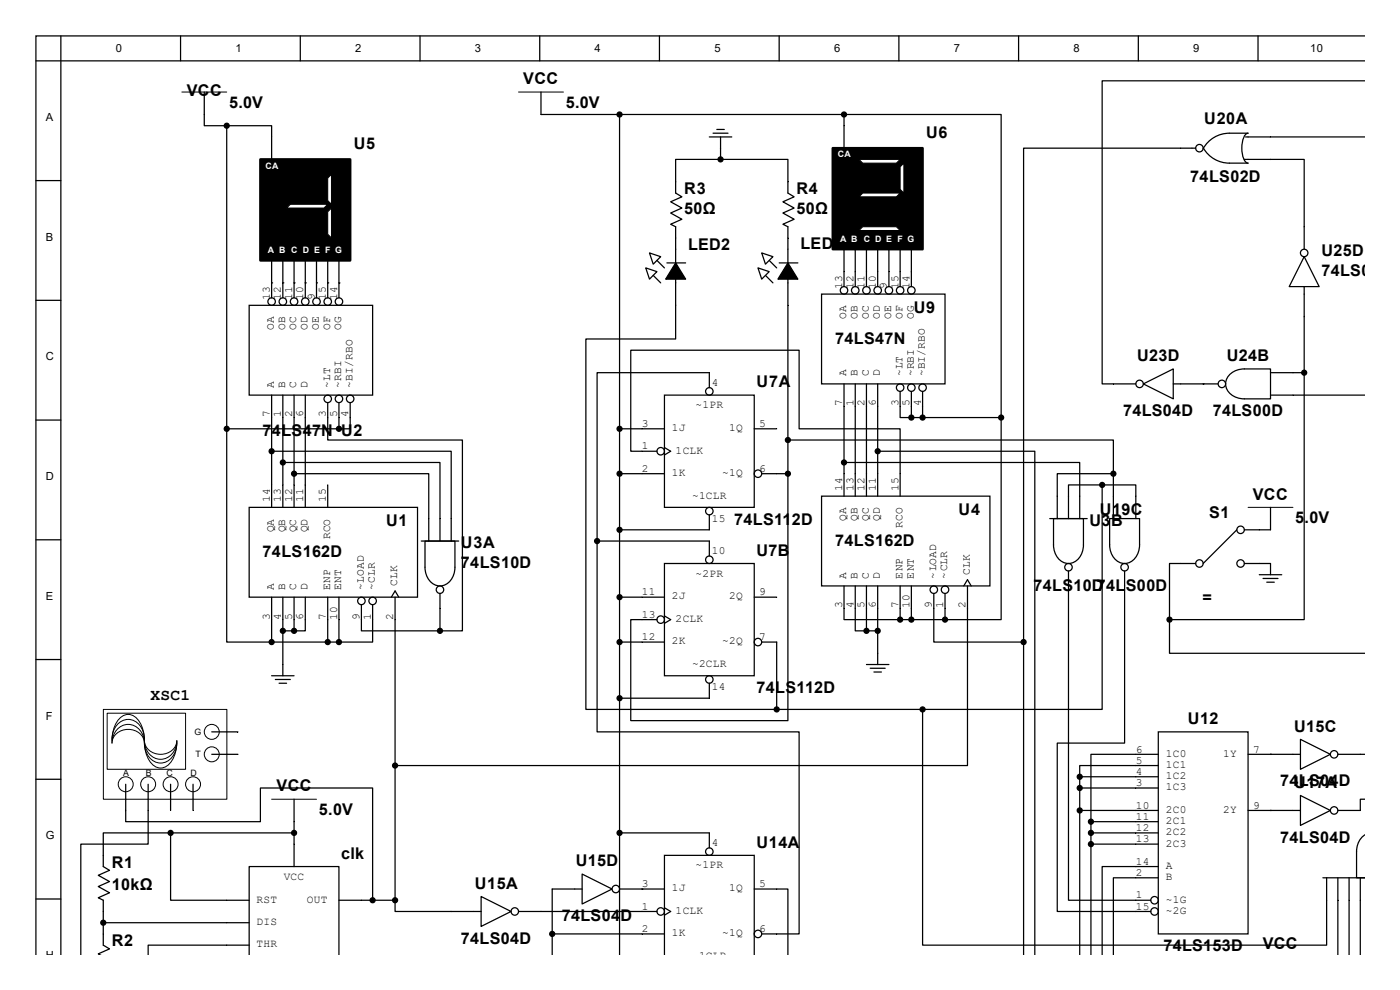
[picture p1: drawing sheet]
<svg xmlns="http://www.w3.org/2000/svg" width="297mm" height="210mm" viewBox="0 0 297 210" stroke-linecap="round" stroke-linejoin="round" font-family="sans-serif">
<g fill="none" stroke="#000" stroke-width=".26">
<path d="M7.6 12.9h281.8M12.9 7.6v194.8M38.3 7.6v5.3M43.3 19.5v4.8M63.7 7.6v5.3M89.1 7.6v5.3M114.5 7.6v5.3M139.9 7.6v5.3M165.3 7.6v5.3M190.7 7.6v5.3M216.1 7.6v5.3M241.5 7.6v5.3"/>
<path d="M266.9 7.6v5.3M289.4 7.6h-281.8v194.8M7.6 38.3h5.3M150.5 29.1h4.7M151.3 28.3h3.2M152.1 27.5h1.6M152.9 29.1v2.3M7.6 63.7h5.3M52.9 64.8h26.2v19h-26.2zM57.6 60v3.2M60 60v3.2M62.4 60v3.2"/>
<path d="M64.8 60v3.2M67.1 60v3.2M69.5 60v3.2M71.9 60v3.2M7.6 89.1h5.3M57.6 83.8v4.8M60 83.8v4.8M62.4 83.8v4.8M64.8 83.8v4.8M69.5 85.4v3.2M71.9 85.4v3.2M74.3 85.4v3.2"/>
<path d="M7.6 114.5h5.3M7.6 139.9h5.3M186.2 138.6v2.4M183.8 141h4.8M184.6 141.8h3.2M185.4 142.6h1.6M7.6 165.3h5.3M62.4 179.1v4.7M7.6 190.7h5.3M21.9 198.1v2.4l1.3 .8-2.4 1.1h.2M21.9 181.5v2.3l1.3 .8-2.4 1.1 2.4 1.3-2.4 1.1 2.4 1.3-2.4 1 1.1 .6v2.4M48.1 195.7h4.8"/>
<path d="M48.1 191h4.8M71.9 191h4.8M48.1 200.5h4.8M52.9 202.4v-18.6h19v18.6"/>
<circle cx="57.6" cy="64" r=".79"/>
<circle cx="60" cy="64" r=".79"/>
<circle cx="62.4" cy="64" r=".79"/>
<circle cx="64.8" cy="64" r=".79"/>
<circle cx="67.1" cy="64" r=".79"/>
<circle cx="69.5" cy="64" r=".79"/>
<circle cx="71.9" cy="64" r=".79"/>
<circle cx="69.5" cy="84.6" r=".79"/>
<circle cx="71.9" cy="84.6" r=".79"/>
<circle cx="74.3" cy="84.6" r=".79"/>
</g>
<path d="M38.6 19.5h9.5" fill="none" stroke="#000" stroke-width=".21"/>
<g fill="#000" stroke="#000" stroke-width=".26">
<circle cx="71.9" cy="91" r=".53"/>
<circle cx="36.2" cy="176.7" r=".53"/>
<circle cx="21.9" cy="195.7" r=".53"/>
</g>
<path d="M55.2 33.8h19.1v21.4h-19.1z" fill-rule="evenodd" fill="#000" stroke="#000" stroke-width=".53"/>
<g fill="#fff" stroke="#000" stroke-width=".21">
<path d="M70.3 44.1v6.4l-.8-.8v-4.8z" fill-rule="evenodd"/>
<path d="M70.3 37v6.3l-.8-.8v-4.7z" fill-rule="evenodd"/>
<path d="M60.8 44.1l.8-.8h7.9l-.8 .8z" fill-rule="evenodd"/>
</g>
<g fill="none" stroke="#000" stroke-width=".26">
<path d="M57.6 29.1v4.7M57.6 55.2v4.8M60 55.2v4.8M62.4 55.2v4.8M64.8 55.2v4.8M67.1 55.2v4.8M69.5 55.2v4.8M71.9 55.2v4.8M162.4 58.4l1.6 1.6M163.2 55.2l1.6 1.6M165.3 55.8h4M167.2 52.9v7.1"/>
<path d="M179.1 57.6v3.2M181.4 57.6v3.2M183.8 57.6v3.2M186.2 57.6v3.2M188.6 57.6v3.2M191 57.6v3.2M193.3 57.6v3.2M174.3 62.4h26.2v19h-26.2zM179.1 81.4v4.8M181.4 81.4v4.8M183.8 81.4v4.8M186.2 81.4v4.8"/>
<path d="M191 83v3.2M193.3 83v3.2M195.7 83v3.2M52.9 107.6h35.7v19.1h-35.7zM57.6 102.9v4.7M60 102.9v4.7M62.4 102.9v4.7M64.8 102.9v4.7M69.5 102.9v4.7M89.4 114.8h7.9M90.2 114.8h6.3v5.5a3.6 3.6 0 0 1-3.2 4 3.6 3.6 0 0 1-3.1-4zM91 110v4.8"/>
<path d="M93.3 110v4.8M95.7 110v4.8M57.6 126.7v4.7M60 126.7v4.7M62.4 126.7v4.7M64.8 126.7v4.7M69.5 126.7v4.7M71.9 126.7v4.7M76.7 128.3v3.1M79.1 128.3v3.1M83 126.7l.8-1.3 .8 1.3M83.8 126.7v4.7"/>
<path d="M93.3 125.9v3.2"/>
<circle cx="179.1" cy="61.6" r=".79"/>
<circle cx="181.4" cy="61.6" r=".79"/>
<circle cx="183.8" cy="61.6" r=".79"/>
<circle cx="186.2" cy="61.6" r=".79"/>
<circle cx="188.6" cy="61.6" r=".79"/>
<circle cx="191" cy="61.6" r=".79"/>
<circle cx="193.3" cy="61.6" r=".79"/>
<circle cx="191" cy="82.2" r=".79"/>
<circle cx="193.3" cy="82.2" r=".79"/>
<circle cx="195.7" cy="82.2" r=".79"/>
<circle cx="76.7" cy="127.5" r=".79"/>
<circle cx="79.1" cy="127.5" r=".79"/>
<circle cx="93.3" cy="125.1" r=".79"/>
</g>
<g fill="#000" stroke="#000" stroke-width=".26">
<path d="M167.2 55.8l2.1 3.4h-4.3z"/>
<circle cx="48.1" cy="91" r=".53"/>
<circle cx="57.6" cy="95.7" r=".53"/>
<circle cx="60" cy="98.1" r=".53"/>
<circle cx="62.4" cy="100.5" r=".53"/>
<circle cx="57.6" cy="136.2" r=".53"/>
<circle cx="62.4" cy="133.8" r=".53"/>
<circle cx="69.5" cy="136.2" r=".53"/>
<circle cx="71.9" cy="136.2" r=".53"/>
<circle cx="93.3" cy="133.8" r=".53"/>
</g>
<g fill="#fff" stroke="#000" stroke-width=".26">
<path d="M160.8 56.8l2.4 .8-1.6 1.6z"/>
<path d="M161.6 53.7l2.4 .8-1.6 1.5z"/>
</g>
<g fill="none" stroke="#000" stroke-width=".26">
<path d="M137 56.8l2.4 .8-1.6 1.6zM137.8 53.7l2.4 .8-1.6 1.5zM138.6 58.4l1.6 1.6M139.4 55.2l1.6 1.6M141.5 55.8h4M143.3 50.5v14.3M167.2 50.5v2.4M150.5 79.1v3.1M167.2 60v4.8M136.2 91h4.8M136.2 95.7h3.2M141 83.8h19v23.8h-19z"/>
<path d="M141 94.9l1.3 .8-1.3 .8M160 91h4.8M136.2 100.5h4.8M141 119.5h19v23.9h-19zM150.5 109.2v3.2M150.5 114.8v3.2M161.6 100.5h3.2M174.3 105.3h35.7v19h-35.7zM179.1 100.5v4.8M181.4 100.5v4.8M183.8 100.5v4.8M186.2 100.5v4.8"/>
<path d="M191 100.5v4.8M136.2 126.7h4.8M136.2 136.2h4.8M136.2 131.4h3.2M141 130.7l1.3 .7-1.3 .8M160 126.7h4.8M161.6 136.2h3.2M179.1 124.3v4.8M181.4 124.3v4.8M183.8 124.3v4.8M186.2 124.3v4.8M191 124.3v4.8"/>
<path d="M193.3 124.3v4.8M198.1 125.9v3.2M200.5 125.9v3.2M204.5 124.3l.8-1.3 .7 1.3M205.3 124.3v4.8M150.5 144.9v3.2"/>
<circle cx="140.2" cy="95.7" r=".79"/>
<circle cx="150.5" cy="83" r=".79"/>
<circle cx="150.5" cy="108.4" r=".79"/>
<circle cx="150.5" cy="118.7" r=".79"/>
<circle cx="160.8" cy="100.5" r=".79"/>
<circle cx="140.2" cy="131.4" r=".79"/>
<circle cx="160.8" cy="136.2" r=".79"/>
<circle cx="198.1" cy="125.1" r=".79"/>
<circle cx="200.5" cy="125.1" r=".79"/>
<circle cx="150.5" cy="144.1" r=".79"/>
</g>
<path d="M143.3 55.8l2.2 3.4h-4.3z" fill="#000" stroke="#000" stroke-width=".26"/>
<path d="M176.7 31.4h19v21.5h-19z" fill-rule="evenodd" fill="#000" stroke="#000" stroke-width=".53"/>
<g fill="#fff" stroke="#000" stroke-width=".21">
<path d="M191.8 34.6v6.4l-.8-.8v-4.8z" fill-rule="evenodd"/>
<path d="M182.2 48.9l.8-.8h7.2l.8 .8z" fill-rule="evenodd"/>
<path d="M182.2 41.8l.8-.8h8l-.8 .8z" fill-rule="evenodd"/>
<path d="M182.2 33.8h8.8l-.8 .8h-7.2z" fill-rule="evenodd"/>
</g>
<g fill="none" stroke="#000" stroke-width=".26">
<path d="M114.8 19.5v4.8h64.3M289.4 17.1h-55.6v64.3h7.2M43.3 24.3v2.4h4.8M48.1 26.7h9.5v2.4M48.1 26.7v64.3M131.4 24.3v178.1M152.9 33.8h-9.6v7.2l1.4 .8-2.4 1 2.4 1.3-2.4 1.1 2.4 1.3-2.4 1.1 1 .5v2.4M152.9 33.8h14.3v7.2l1.3 .8-2.4 1 2.4 1.3-2.4 1.1 2.4 1.3-2.4 1.1 1.1 .5v2.4M152.9 31.4v2.4M179.1 24.3h33.3v64.3M179.1 24.3v7.1M253.7 31.4h-36.5v104.8"/>
<path d="M255.3 31.4a6.3 6.3 0 0 0 5.5 3.2h4a2.4 2.4 0 0 1-1.3-2.4l.1-2.2a2.05 2.05 0 0 1 1.2-1.7 12.7 12.7 0 0 0-6.5 .5 6.4 6.4 0 0 0-3.1 2.7M264 33.8h12.7v19.1M264.2 29.1h25.2M179.1 52.9v4.7M181.4 52.9v4.7M183.8 52.9v4.7M186.2 52.9v4.7M188.6 52.9v4.7M191 52.9v4.7M193.3 52.9v4.7M276.7 54.5l3.2 6.3h-6.4zM57.6 60h.1"/>
<path d="M60 60h.1M62.4 60h.1M64.8 60h.1M67.1 60h.1M69.5 60h.1M71.9 60h.1M143.3 64.8v7.1h-19v78.6h40.5M150.5 79.1h-23.8v35.7M167.2 64.8v35.7M260.7 79.7a4.2 4.2 0 0 1 3.3-1.4h5.5v6.3h-5.5a3.6 3.6 0 0 1-4-3.2l.1-.6zM269.5 79.1h7.2M276.7 79.1v52.3h-28.6"/>
<path d="M276.7 60.8v18.3M48.1 91v45.2h9.5M48.1 91h23.8M57.6 95.7h38.1v14.3M57.6 88.6v14.3M60 98.1h33.3v11.9M60 88.6v14.3M62.4 88.6v14.3M64.8 88.6v14.3M69.5 88.6v4.7h28.6v40.5h-4.8M71.9 88.6v2.4M74.3 88.6v2.4h-2.4"/>
<path d="M131.4 91h4.8M136.2 95.7h-2.4v-21.4h35.7v16.7h21.5v9.5M167.2 93.3h69v7.2M179.1 98.1h50v11.9M179.1 86.2v14.3M181.4 86.2v14.3M183.8 86.2v14.3M186.2 95.7h33.3v106.7M186.2 86.2v14.3M191 86.2v2.4h2.3M193.3 86.2v2.4M193.3 88.6h19.1"/>
<path d="M195.7 86.2v2.4M212.4 88.6v42.8h-11.9M242.6 81.4l6.3-3.1v6.3zM248.9 81.4h9.5M255.3 81.4h.1M269.5 83.8h19.9M62.4 100.5h28.6v9.5M126.7 114.8v40.5h42.8v42.8h-7.9M126.7 114.8h23.8M131.4 100.5h4.8M131.4 112.4h19.1M164.8 100.5h2.4"/>
<path d="M167.2 100.5v52.4h-33.4v-21.5h2.4M222.7 110h7.9M223.5 110h6.4v5.6a3.6 3.6 0 0 1-3.2 3.9 3.6 3.6 0 0 1-3.2-3.9zM233.8 102.9h7.2v7.1M233.8 102.9h-7.1v7.1M233.8 102.9v47.6h-38.1M235.4 110h6.4v5.6a3.6 3.6 0 0 1-3.2 3.9 3.6 3.6 0 0 1-3.2-3.9zM236.2 100.5h-11.9v9.5M236.2 100.5v9.5M253.7 119.5h-5.6v11.9M262.4 112.4l-7.1 7.1M264 119.5h5.5v2.4"/>
<path d="M269.5 107.6v4.8h-5.5M57.6 136.2h14.3M57.6 131.4v4.8M60 131.4v12M60 133.8h2.4M62.4 131.4v2.4M64.8 131.4v2.4h-2.4M69.5 131.4v4.8M71.9 131.4v4.8M76.7 131.4v2.4h16.6M79.1 131.4v4.8h-7.2M83.8 131.4v62h18.3"/>
<path d="M93.3 129.1v4.7M131.4 136.2h4.8M131.4 126.7h4.8M164.8 136.2v14.3M179.1 129.1v2.3h11.9M181.4 129.1v4.7h2.4M183.8 129.1v4.7M183.8 133.8h2.4M186.2 129.1v9.5M191 129.1v2.3M191 131.4h9.5M193.3 129.1v2.3"/>
<path d="M198.1 129.1v7.1h19.1M200.5 129.1v2.3M205.3 129.1v33.3h-121.5M217.2 136.2v66.2M226.7 121.1v69.9h17.4M238.6 121.1v36.5h-14.3v35.8h19.8M248.1 131.4v7.2h41.3M267.2 121.9h4.7M268 122.7h3.1M268.7 123.5h1.6M57.6 143.4h4.8M58.4 144.1h3.2"/>
<path d="M59.2 144.9h1.6M131.4 148.1h19.1M164.8 150.5h30.9M195.7 150.5v50h85.7v-14.3M245.7 155.3h19.1v42.8h-19.1zM275.9 156.8l6.3 3.2-6.3 3.2zM36.2 176.7v14.3h11.9M36.2 176.7h-14.3v4.8M36.2 176.7h26.2M62.4 169.5v9.6M131.4 176.7h19.1v3.2M229.1 171.9h16.6"/>
<path d="M229.1 164.8h16.6M229.1 167.2h16.6M229.1 164.8v37.6M231.4 174.3h14.3M231.4 176.7h14.3M231.4 179.1h14.3M231.4 174.3v28.1M245.7 160h-14.3v14.3M245.7 162.4h-16.6v2.4M264.8 171.9h11.1M264.8 160h11.1M269.5 160h.1"/>
<path d="M269.5 171.9h.1M275.9 168.8l6.3 3.1-6.3 3.2zM283.8 160h5.6M289.4 177.2a4.1 4.1 0 0 0-1.6 3.5v5.5h1.6h-8.7M289.4 169.5h-.8v2.4h-4.8M21.9 195.7h26.2M21.9 193.4v4.7M102.1 190.2l6.3 3.2-6.3 3.1zM110 193.4h29.4M117.1 198.1h23.9M123.5 185.4l6.3 3.2-6.3 3.2zM123.5 188.6h-6.4v13.8"/>
<path d="M131.4 188.6h9.6M136.2 188.6h.1M141 192.6l1.3 .8-1.3 .8M160 188.6h7.2v13.8M245.7 186.2h-9.5v16.2M245.7 183.8h-11.9v18.6M283.8 186.2v16.2M286.2 186.2v16.2M288.6 186.2v16.2M48.1 200.5h-16.7v1.9M141 202.4v-20.9h19v20.9"/>
<circle cx="254.5" cy="31.4" r=".79"/>
<circle cx="276.7" cy="53.7" r=".79"/>
<circle cx="241.8" cy="81.4" r=".79"/>
<circle cx="259.2" cy="81.4" r=".79"/>
<circle cx="254.5" cy="119.5" r=".79"/>
<circle cx="263.2" cy="112.4" r=".79"/>
<circle cx="263.2" cy="119.5" r=".79"/>
<circle cx="226.7" cy="120.3" r=".79"/>
<circle cx="238.6" cy="120.3" r=".79"/>
<circle cx="283" cy="171.9" r=".79"/>
<circle cx="283" cy="160" r=".79"/>
<circle cx="109.2" cy="193.4" r=".79"/>
<circle cx="130.6" cy="188.6" r=".79"/>
<circle cx="140.2" cy="193.4" r=".79"/>
<circle cx="150.5" cy="180.7" r=".79"/>
<circle cx="160.8" cy="198.1" r=".79"/>
<circle cx="244.9" cy="193.4" r=".79"/>
<circle cx="244.9" cy="191" r=".79"/>
</g>
<g fill="#000" stroke="#000" stroke-width=".26">
<circle cx="48.1" cy="26.7" r=".53"/>
<circle cx="131.4" cy="24.3" r=".53"/>
<circle cx="152.9" cy="33.8" r=".53"/>
<circle cx="179.1" cy="24.3" r=".53"/>
<circle cx="276.7" cy="79.1" r=".53"/>
<circle cx="131.4" cy="91" r=".53"/>
<circle cx="167.2" cy="93.3" r=".53"/>
<circle cx="179.1" cy="98.1" r=".53"/>
<circle cx="186.2" cy="95.7" r=".53"/>
<circle cx="193.3" cy="88.6" r=".53"/>
<circle cx="195.7" cy="88.6" r=".53"/>
<circle cx="212.4" cy="88.6" r=".53"/>
<circle cx="126.7" cy="114.8" r=".53"/>
<circle cx="131.4" cy="100.5" r=".53"/>
<circle cx="131.4" cy="112.4" r=".53"/>
<circle cx="167.2" cy="100.5" r=".53"/>
<circle cx="233.8" cy="102.9" r=".53"/>
<circle cx="236.2" cy="100.5" r=".53"/>
<circle cx="60" cy="133.8" r=".53"/>
<circle cx="131.4" cy="136.2" r=".53"/>
<circle cx="131.4" cy="126.7" r=".53"/>
<circle cx="183.8" cy="133.8" r=".53"/>
<circle cx="186.2" cy="133.8" r=".53"/>
<circle cx="191" cy="131.4" r=".53"/>
<circle cx="193.3" cy="131.4" r=".53"/>
<circle cx="200.5" cy="131.4" r=".53"/>
<circle cx="217.2" cy="136.2" r=".53"/>
<circle cx="248.1" cy="131.4" r=".53"/>
<circle cx="131.4" cy="148.1" r=".53"/>
<circle cx="164.8" cy="150.5" r=".53"/>
<circle cx="195.7" cy="150.5" r=".53"/>
<circle cx="62.4" cy="176.7" r=".53"/>
<circle cx="83.8" cy="162.4" r=".53"/>
<circle cx="131.4" cy="176.7" r=".53"/>
<circle cx="229.1" cy="167.2" r=".53"/>
<circle cx="229.1" cy="171.9" r=".53"/>
<circle cx="229.1" cy="164.8" r=".53"/>
<circle cx="231.4" cy="174.3" r=".53"/>
<circle cx="231.4" cy="176.7" r=".53"/>
<circle cx="231.4" cy="179.1" r=".53"/>
<circle cx="83.8" cy="191" r=".53"/>
<circle cx="117.1" cy="198.1" r=".53"/>
</g>
<path d="M110 19.5h9.5M264.8 107.6h9.5M57.6 169.5h9.5" fill="none" stroke="#000" stroke-width=".21"/>
<path d="M22 150.5h26.1v19h-26.1z" fill="#fff"/>
<path d="M21.9 150.5h26.2v19h-26.2z" fill="none" stroke="#000" stroke-width=".21"/>
<circle cx="26.7" cy="166.4" r="1.59" fill="#fff" stroke="#000" stroke-width=".21"/>
<path d="M26.7 166.4v3.1" fill="none" stroke="#000" stroke-width=".26"/>
<circle cx="31.4" cy="166.4" r="1.59" fill="#fff" stroke="#000" stroke-width=".21"/>
<path d="M31.4 166.4v3.1" fill="none" stroke="#000" stroke-width=".26"/>
<circle cx="44.9" cy="155.3" r="1.59" fill="#fff" stroke="#000" stroke-width=".21"/>
<path d="M44.9 155.3h3.2" fill="none" stroke="#000" stroke-width=".26"/>
<circle cx="44.9" cy="160" r="1.59" fill="#fff" stroke="#000" stroke-width=".21"/>
<path d="M44.9 160h3.2" fill="none" stroke="#000" stroke-width=".26"/>
<path d="M22.8 151.3h16.6v11.9h-16.6z" fill="#fff"/>
<path d="M22.7 151.3h16.7v11.9h-16.7zM23.8 157.1a5.5 5.5 0 0 1 2.8-5.5 2.88 2.88 0 0 1 3.2 1.9 7.8 7.8 0 0 1 .8 3.6" fill="none" stroke="#000" stroke-width=".21"/>
<circle cx="36.2" cy="166.4" r="1.59" fill="#fff" stroke="#000" stroke-width=".21"/>
<path d="M36.2 166.4v3.1" fill="none" stroke="#000" stroke-width=".26"/>
<circle cx="41" cy="166.4" r="1.59" fill="#fff" stroke="#000" stroke-width=".21"/>
<path d="M48.1 155.3h2.4M26.7 169.5v4.8h28.5v-7.1h23.9v23.8M31.4 169.5v9.6h-14.3v23.3M36.2 169.5v2.4M41 166.4v5.5M48.1 160h2.4M76.7 191h7.1" fill="none" stroke="#000" stroke-width=".26"/>
<path d="M23.8 156.8a3.9 3.9 0 0 1 3.4-4.2 3.9 3.9 0 0 1 3.4 4.2M24.8 154.8a3.3 3.3 0 0 1 3.5-.9 3.3 3.3 0 0 1 2.3 2.9v.8a3.5 3.5 0 0 0-5.3-2.4 2.86 2.86 0 0 0-1.5 2.4 4.3 4.3 0 0 1 1-2.8zM30.6 157.4a5.5 5.5 0 0 0 2.9 5.4 2.88 2.88 0 0 0 3.2-1.8 7.8 7.8 0 0 0 .8-3.6M30.6 157.6a3.9 3.9 0 0 0 3.5 4.3 3.9 3.9 0 0 0 3.4-4.3M30.6 157.1a3.5 3.5 0 0 0 5.4 2.4 2.86 2.86 0 0 0 1.5-2.4 3.5 3.5 0 0 1-1.6 3.4 3.5 3.5 0 0 1-3.7-.1 4.1 4.1 0 0 1-1.6-3.3z" fill="none" stroke="#000" stroke-width=".21"/>
<circle cx="79.1" cy="191" r=".53" fill="#000" stroke="#000" stroke-width=".26"/>
<g font-size="3.4">
<text x="111" y="17.9">VCC</text>
<text x="39.6" y="20.3">VCC</text>
<text x="48.6" y="22.9">5.0V</text>
<text x="120" y="22.9">5.0V</text>
<text x="196.5" y="29.3">U6</text>
<text x="255.5" y="26.4">U20A</text>
<text x="75.1" y="31.7">U5</text>
<text x="145.2" y="41.2">R3</text>
<text x="169" y="41.2">R4</text>
<text x="252.5" y="38.5">74LS02D</text>
<text x="145.2" y="45.4">50Ω</text>
<text x="169" y="45.4">50Ω</text>
<text x="146" y="53.1">LED2</text>
<text x="169.8" y="52.8">LED1</text>
<text x="280.3" y="54.4">U25D</text>
<text x="280.3" y="58.6">74LS04D</text>
<text x="193.8" y="66.3">U9</text>
<text x="177.2" y="72.9">74LS47N</text>
<text x="241.2" y="76.6">U23D</text>
<text x="260.3" y="76.6">U24B</text>
<text x="160.5" y="82.2">U7A</text>
<text x="238.3" y="88.3">74LS04D</text>
<text x="257.3" y="88.3">74LS00D</text>
<text x="55.7" y="92.5">74LS47N U2</text>
<text x="265.8" y="106">VCC</text>
<text x="81.9" y="111.5">U1</text>
<text x="155.7" y="111.3">74LS112D</text>
<text x="203.4" y="109.2">U4</text>
<text x="231.1" y="111.5">U3B</text>
<text x="233.3" y="109.2">U19C</text>
<text x="256.5" y="110">S1</text>
<text x="274.8" y="111">5.0V</text>
<text x="55.7" y="118.2">74LS162D</text>
<text x="97.8" y="116.3">U3A</text>
<text x="160.5" y="117.9">U7B</text>
<text x="177.2" y="115.8">74LS162D</text>
<text x="97.8" y="120.6">74LS10D</text>
<text x="219.2" y="125.3">74LS10D74LS00D</text>
<text x="255.1" y="127.9">=</text>
<text x="31.9" y="148.6">XSC1</text>
<text x="160.5" y="147">74LS112D</text>
<text x="252" y="153.6">U12</text>
<text x="274.5" y="155.2">U15C</text>
<text x="58.7" y="167.9">VCC</text>
<text x="271.6" y="166.8">74LS04D</text>
<text x="274.5" y="167.1">U17A</text>
<text x="67.6" y="172.9">5.0V</text>
<text x="160.5" y="179.8">U14A</text>
<text x="271.6" y="178.8">74LS04D</text>
<text x="23.7" y="184.1">R1</text>
<text x="72.4" y="182.2">clk</text>
<text x="122.1" y="183.8">U15D</text>
<text x="23.7" y="188.8">10kΩ</text>
<text x="100.7" y="188.6">U15A</text>
<text x="119.2" y="195.4">74LS04D</text>
<text x="23.7" y="200.7">R2</text>
<text x="97.7" y="200.2">74LS04D</text>
<text x="246.8" y="201.8">74LS153D</text>
<text x="267.9" y="201.3">VCC</text>
</g>
<g font-size="2.4">
<text x="24.6" y="11.1">0</text>
<text x="50" y="11.1">1</text>
<text x="75.4" y="11.1">2</text>
<text x="100.8" y="11.1">3</text>
<text x="126.2" y="11.1">4</text>
<text x="151.6" y="11.1">5</text>
<text x="177" y="11.1">6</text>
<text x="202.4" y="11.1">7</text>
<text x="227.8" y="11.1">8</text>
<text x="253.2" y="11.1">9</text>
<text x="278" y="11.1">10</text>
<text x="9.7" y="25.7">A</text>
<text x="9.7" y="51.1">B</text>
<text x="57.2" y="63.7" transform="rotate(-90 57.2 63.7)">13</text>
<text x="59.6" y="63.7" transform="rotate(-90 59.6 63.7)">12</text>
<text x="62" y="63.7" transform="rotate(-90 62 63.7)">11</text>
<text x="64.3" y="63.7" transform="rotate(-90 64.3 63.7)">10</text>
<text x="66.8" y="63.7" transform="rotate(-90 66.8 63.7)">9</text>
<text x="69.1" y="63.7" transform="rotate(-90 69.1 63.7)">15</text>
<text x="71.5" y="63.7" transform="rotate(-90 71.5 63.7)">14</text>
<text x="178.6" y="61.3" transform="rotate(-90 178.6 61.3)">13</text>
<text x="181.1" y="61.3" transform="rotate(-90 181.1 61.3)">12</text>
<text x="183.4" y="61.3" transform="rotate(-90 183.4 61.3)">11</text>
<text x="185.8" y="61.3" transform="rotate(-90 185.8 61.3)">10</text>
<text x="188.2" y="61.3" transform="rotate(-90 188.2 61.3)">9</text>
<text x="190.6" y="61.3" transform="rotate(-90 190.6 61.3)">15</text>
<text x="193" y="61.3" transform="rotate(-90 193 61.3)">14</text>
<text x="58.1" y="70.1" transform="rotate(-90 58.1 70.1)">OA</text>
<text x="60.5" y="70.1" transform="rotate(-90 60.5 70.1)">OB</text>
<text x="62.9" y="70.1" transform="rotate(-90 62.9 70.1)">OC</text>
<text x="65.2" y="70.1" transform="rotate(-90 65.2 70.1)">OD</text>
<text x="67.6" y="70.1" transform="rotate(-90 67.6 70.1)">OE</text>
<text x="70" y="70.1" transform="rotate(-90 70 70.1)">OF</text>
<text x="72.4" y="70.1" transform="rotate(-90 72.4 70.1)">OG</text>
<text x="179.5" y="67.7" transform="rotate(-90 179.5 67.7)">OA</text>
<text x="181.9" y="67.7" transform="rotate(-90 181.9 67.7)">OB</text>
<text x="184.3" y="67.7" transform="rotate(-90 184.3 67.7)">OC</text>
<text x="186.7" y="67.7" transform="rotate(-90 186.7 67.7)">OD</text>
<text x="189.1" y="67.7" transform="rotate(-90 189.1 67.7)">OE</text>
<text x="191.4" y="67.7" transform="rotate(-90 191.4 67.7)">OF</text>
<text x="193.8" y="67.7" transform="rotate(-90 193.8 67.7)">OG</text>
<text x="9.7" y="76.5">C</text>
<text x="58.1" y="82.2" transform="rotate(-90 58.1 82.2)">A</text>
<text x="60.5" y="82.2" transform="rotate(-90 60.5 82.2)">B</text>
<text x="62.9" y="82.2" transform="rotate(-90 62.9 82.2)">C</text>
<text x="65.2" y="82.2" transform="rotate(-90 65.2 82.2)">D</text>
<text x="70" y="82.2" transform="rotate(-90 70 82.2)">~LT</text>
<text x="72.4" y="82.2" transform="rotate(-90 72.4 82.2)">~RBI</text>
<text x="74.8" y="82.2" transform="rotate(-90 74.8 82.2)">~BI/RBO</text>
<text x="151" y="81.8">4</text>
<text x="179.5" y="79.8" transform="rotate(-90 179.5 79.8)">A</text>
<text x="181.9" y="79.8" transform="rotate(-90 181.9 79.8)">B</text>
<text x="184.3" y="79.8" transform="rotate(-90 184.3 79.8)">C</text>
<text x="186.7" y="79.8" transform="rotate(-90 186.7 79.8)">D</text>
<text x="191.4" y="79.8" transform="rotate(-90 191.4 79.8)">~LT</text>
<text x="193.8" y="79.8" transform="rotate(-90 193.8 79.8)">~RBI</text>
<text x="196.2" y="79.8" transform="rotate(-90 196.2 79.8)">~BI/RBO</text>
<text x="57.2" y="88.6" transform="rotate(-90 57.2 88.6)">7</text>
<text x="59.6" y="88.6" transform="rotate(-90 59.6 88.6)">1</text>
<text x="62" y="88.6" transform="rotate(-90 62 88.6)">2</text>
<text x="64.3" y="88.6" transform="rotate(-90 64.3 88.6)">6</text>
<text x="69.1" y="88.6" transform="rotate(-90 69.1 88.6)">3</text>
<text x="71.5" y="88.6" transform="rotate(-90 71.5 88.6)">5</text>
<text x="73.9" y="88.6" transform="rotate(-90 73.9 88.6)">4</text>
<text x="147.5" y="86.6">~1PR</text>
<text x="178.6" y="86.2" transform="rotate(-90 178.6 86.2)">7</text>
<text x="181.1" y="86.2" transform="rotate(-90 181.1 86.2)">1</text>
<text x="183.4" y="86.2" transform="rotate(-90 183.4 86.2)">2</text>
<text x="185.8" y="86.2" transform="rotate(-90 185.8 86.2)">6</text>
<text x="190.6" y="86.2" transform="rotate(-90 190.6 86.2)">3</text>
<text x="193" y="86.2" transform="rotate(-90 193 86.2)">5</text>
<text x="195.3" y="86.2" transform="rotate(-90 195.3 86.2)">4</text>
<text x="136.2" y="90.6">3</text>
<text x="136.2" y="95.3">1</text>
<text x="142.5" y="91.4">1J</text>
<text x="154.7" y="91.4">1Q</text>
<text x="161.1" y="90.6">5</text>
<text x="9.7" y="101.9">D</text>
<text x="136.2" y="100.1">2</text>
<text x="142.5" y="101">1K</text>
<text x="143.3" y="96.2">1CLK</text>
<text x="153.2" y="101">~1Q</text>
<text x="161.1" y="100.1">6</text>
<text x="57.2" y="106.6" transform="rotate(-90 57.2 106.6)">14</text>
<text x="59.6" y="106.6" transform="rotate(-90 59.6 106.6)">13</text>
<text x="62" y="106.6" transform="rotate(-90 62 106.6)">12</text>
<text x="64.3" y="106.6" transform="rotate(-90 64.3 106.6)">11</text>
<text x="69.1" y="106.6" transform="rotate(-90 69.1 106.6)">15</text>
<text x="146.8" y="105.8">~1CLR</text>
<text x="178.6" y="104.2" transform="rotate(-90 178.6 104.2)">14</text>
<text x="181.1" y="104.2" transform="rotate(-90 181.1 104.2)">13</text>
<text x="183.4" y="104.2" transform="rotate(-90 183.4 104.2)">12</text>
<text x="185.8" y="104.2" transform="rotate(-90 185.8 104.2)">11</text>
<text x="190.6" y="104.2" transform="rotate(-90 190.6 104.2)">15</text>
<text x="58.1" y="112.9" transform="rotate(-90 58.1 112.9)">QA</text>
<text x="60.5" y="112.9" transform="rotate(-90 60.5 112.9)">QB</text>
<text x="62.9" y="112.9" transform="rotate(-90 62.9 112.9)">QC</text>
<text x="65.2" y="112.9" transform="rotate(-90 65.2 112.9)">QD</text>
<text x="151" y="110.7">15</text>
<text x="179.5" y="110.6" transform="rotate(-90 179.5 110.6)">QA</text>
<text x="181.9" y="110.6" transform="rotate(-90 181.9 110.6)">QB</text>
<text x="184.3" y="110.6" transform="rotate(-90 184.3 110.6)">QC</text>
<text x="186.7" y="110.6" transform="rotate(-90 186.7 110.6)">QD</text>
<text x="191.4" y="112.1" transform="rotate(-90 191.4 112.1)">RCO</text>
<text x="70" y="114.4" transform="rotate(-90 70 114.4)">RCO</text>
<text x="151" y="117.6">10</text>
<text x="58.1" y="125.1" transform="rotate(-90 58.1 125.1)">A</text>
<text x="60.5" y="125.1" transform="rotate(-90 60.5 125.1)">B</text>
<text x="62.9" y="125.1" transform="rotate(-90 62.9 125.1)">C</text>
<text x="65.2" y="125.1" transform="rotate(-90 65.2 125.1)">D</text>
<text x="70" y="125.1" transform="rotate(-90 70 125.1)">ENP</text>
<text x="72.4" y="125.1" transform="rotate(-90 72.4 125.1)">ENT</text>
<text x="77.2" y="125.1" transform="rotate(-90 77.2 125.1)">~LOAD</text>
<text x="79.5" y="125.1" transform="rotate(-90 79.5 125.1)">~CLR</text>
<text x="84.3" y="124.3" transform="rotate(-90 84.3 124.3)">CLK</text>
<text x="147.5" y="122.3">~2PR</text>
<text x="179.5" y="122.7" transform="rotate(-90 179.5 122.7)">A</text>
<text x="181.9" y="122.7" transform="rotate(-90 181.9 122.7)">B</text>
<text x="184.3" y="122.7" transform="rotate(-90 184.3 122.7)">C</text>
<text x="186.7" y="122.7" transform="rotate(-90 186.7 122.7)">D</text>
<text x="191.4" y="122.7" transform="rotate(-90 191.4 122.7)">ENP</text>
<text x="193.8" y="122.7" transform="rotate(-90 193.8 122.7)">ENT</text>
<text x="198.6" y="122.7" transform="rotate(-90 198.6 122.7)">~LOAD</text>
<text x="201" y="122.7" transform="rotate(-90 201 122.7)">~CLR</text>
<text x="205.7" y="121.9" transform="rotate(-90 205.7 121.9)">CLK</text>
<text x="9.7" y="127.3">E</text>
<text x="57.2" y="131.4" transform="rotate(-90 57.2 131.4)">3</text>
<text x="59.6" y="131.4" transform="rotate(-90 59.6 131.4)">4</text>
<text x="62" y="131.4" transform="rotate(-90 62 131.4)">5</text>
<text x="64.3" y="131.4" transform="rotate(-90 64.3 131.4)">6</text>
<text x="69.1" y="131.4" transform="rotate(-90 69.1 131.4)">7</text>
<text x="71.5" y="131.4" transform="rotate(-90 71.5 131.4)">10</text>
<text x="76.3" y="131.4" transform="rotate(-90 76.3 131.4)">9</text>
<text x="78.7" y="131.4" transform="rotate(-90 78.7 131.4)">1</text>
<text x="83.4" y="131.4" transform="rotate(-90 83.4 131.4)">2</text>
<text x="136.2" y="126.3">11</text>
<text x="136.2" y="131.1">13</text>
<text x="142.5" y="127.2">2J</text>
<text x="143.3" y="132">2CLK</text>
<text x="154.7" y="127.2">2Q</text>
<text x="161.1" y="126.3">9</text>
<text x="178.6" y="129.1" transform="rotate(-90 178.6 129.1)">3</text>
<text x="181.1" y="129.1" transform="rotate(-90 181.1 129.1)">4</text>
<text x="183.4" y="129.1" transform="rotate(-90 183.4 129.1)">5</text>
<text x="185.8" y="129.1" transform="rotate(-90 185.8 129.1)">6</text>
<text x="190.6" y="129.1" transform="rotate(-90 190.6 129.1)">7</text>
<text x="193" y="129.1" transform="rotate(-90 193 129.1)">10</text>
<text x="197.7" y="129.1" transform="rotate(-90 197.7 129.1)">9</text>
<text x="200.1" y="129.1" transform="rotate(-90 200.1 129.1)">1</text>
<text x="204.9" y="129.1" transform="rotate(-90 204.9 129.1)">2</text>
<text x="136.2" y="135.8">12</text>
<text x="142.5" y="136.7">2K</text>
<text x="153.2" y="136.7">~2Q</text>
<text x="161.1" y="135.8">7</text>
<text x="146.8" y="141.6">~2CLR</text>
<text x="151" y="146.4">14</text>
<text x="9.7" y="152.7">F</text>
<text x="241" y="159.6">6</text>
<text x="247.3" y="160.5">1C0</text>
<text x="259.5" y="160.5">1Y</text>
<text x="265.9" y="159.6">7</text>
<text x="241" y="162">5</text>
<text x="241" y="164.4">4</text>
<text x="241" y="166.8">3</text>
<text x="247.3" y="162.9">1C1</text>
<text x="247.3" y="165.3">1C2</text>
<text x="247.3" y="167.6">1C3</text>
<text x="241" y="171.5">10</text>
<text x="241" y="173.9">11</text>
<text x="247.3" y="172.4">2C0</text>
<text x="259.5" y="172.4">2Y</text>
<text x="265.9" y="171.5">9</text>
<text x="9.7" y="178.1">G</text>
<text x="151" y="179.5">4</text>
<text x="241" y="176.3">12</text>
<text x="241" y="178.7">13</text>
<text x="247.3" y="174.8">2C1</text>
<text x="247.3" y="177.2">2C2</text>
<text x="247.3" y="179.6">2C3</text>
<text x="147.5" y="184.2">~1PR</text>
<text x="241" y="183.4">14</text>
<text x="241" y="185.8">2</text>
<text x="247.3" y="184.3">A</text>
<text x="54.4" y="191.5">RST</text>
<text x="60.2" y="186.6">VCC</text>
<text x="65.1" y="191.5">OUT</text>
<text x="136.2" y="188.2">3</text>
<text x="142.5" y="189.1">1J</text>
<text x="154.7" y="189.1">1Q</text>
<text x="161.1" y="188.2">5</text>
<text x="241" y="190.6">1</text>
<text x="247.3" y="186.7">B</text>
<text x="247.3" y="191.5">~1G</text>
<text x="54.4" y="196.2">DIS</text>
<text x="136.2" y="197.7">2</text>
<text x="136.2" y="193">1</text>
<text x="143.3" y="193.8">1CLK</text>
<text x="161.1" y="197.7">6</text>
<text x="241" y="193">15</text>
<text x="247.3" y="193.8">~2G</text>
<text x="9.7" y="203.5">H</text>
<text x="54.4" y="201">THR</text>
<text x="142.5" y="198.6">1K</text>
<text x="146.8" y="203.5">~1CLR</text>
<text x="153.2" y="198.6">~1Q</text>
</g>
<g font-size="1.9" fill="#fff">
<text x="56.3" y="35.8">CA</text>
<text x="177.7" y="33.4">CA</text>
<text x="56.8" y="53.8">A B C D E F G</text>
<text x="178.3" y="51.4">A B</text>
<text x="183.3" y="51.4">C D E F G</text>
</g>
<g font-size="1.9">
<text x="41.2" y="155.9">G</text>
<text x="41.5" y="160.7">T</text>
<text x="26.1" y="164.6">A</text>
<text x="30.9" y="164.6">B</text>
<text x="35.3" y="164.6">C</text>
<text x="40.4" y="164.6">D</text>
</g>
</svg>
